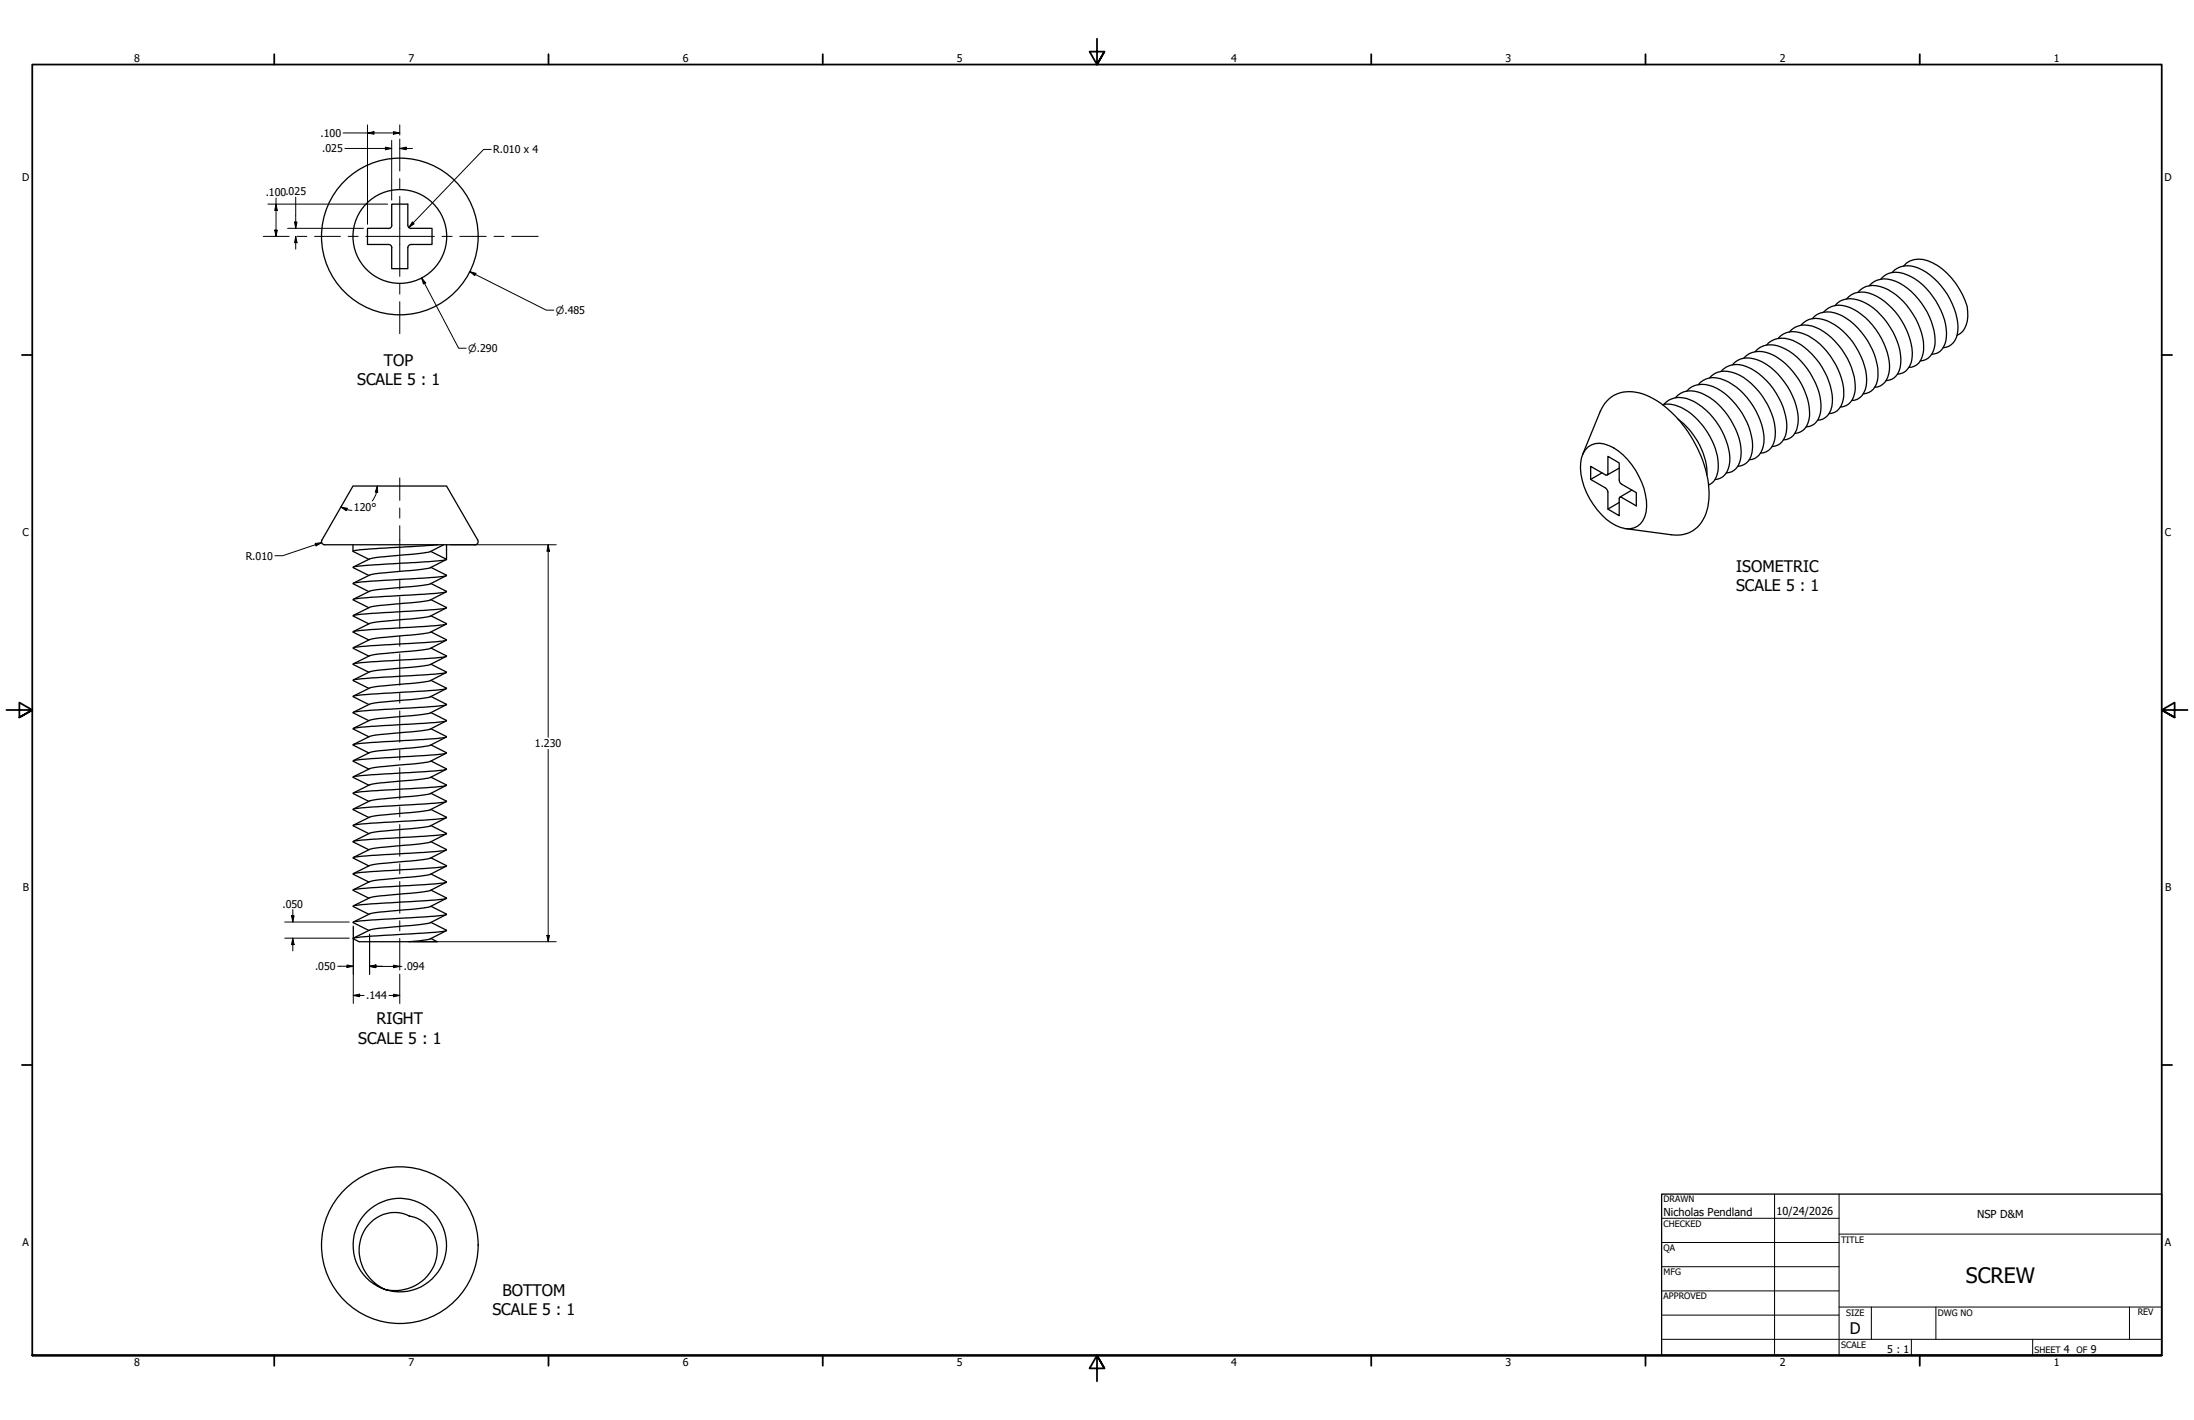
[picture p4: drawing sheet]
<svg xmlns="http://www.w3.org/2000/svg" width="864mm" height="559mm" viewBox="0 0 864 559" stroke-linecap="round" stroke-linejoin="round" font-family="sans-serif">
<!-- layer: Visible (ANSI) -->
<g fill="none" stroke="#000" stroke-width=".51">
<path d="M152.9 89.9h-8.2v6.3h8.2l.8 .3 .5 .6v8.6h6.3v-8.2l.6-1 .7-.3M154.2 88.6v-8.3h6.3v8.3M154.2 88.6l-.2 .8-1.1 .5M160.5 88.6l.6 1.1 .7 .2M161.8 89.9h8.3v6.3h-8.3M726.8 117.7a8.5 8.5 0 0 1 10.4-1.8 27.8 27.8 0 0 1 15.5 24.5 6.6 6.6 0 0 1-5.8 6.9M731.3 115.1a8.4 8.4 0 0 1 10.3-1.8 28 28 0 0 1 15.6 24.5 6.9 6.9 0 0 1-4.7 6.7l-1.1 .1M735.8 112.5a8.8 8.8 0 0 1 10.3-1.8 28 28 0 0 1 15.6 24.6 6.6 6.6 0 0 1-5.9 6.7M740.3 109.9a8.4 8.4 0 0 1 10.3-1.8 27.6 27.6 0 0 1 15.5 24.6 6.4 6.4 0 0 1-5.8 6.7M744.7 107.3a9.1 9.1 0 0 1 12-1.1 28 28 0 0 1 13.9 23.8 6.5 6.5 0 0 1-5.7 6.8M749.3 104.7a8.6 8.6 0 0 1 11.4-1.3 28.8 28.8 0 0 1 13.6 17.2 11.1 11.1 0 0 1-2.8 10.7l-1.2 .7M690.9 138.4a8.4 8.4 0 0 1 10.3-1.7 27.6 27.6 0 0 1 15.5 24.5 6.4 6.4 0 0 1-5.8 6.8"/>
<path d="M695.4 135.8a8.7 8.7 0 0 1 10.3-1.8 27.8 27.8 0 0 1 15.5 24.6 6.4 6.4 0 0 1-5.7 6.8M699.9 133.2a8.4 8.4 0 0 1 10.3-1.8 28 28 0 0 1 15.5 24.6 6.5 6.5 0 0 1-5.7 6.8M704.3 130.6a8.5 8.5 0 0 1 10.4-1.8 28 28 0 0 1 15.5 24.6 6.6 6.6 0 0 1-5.8 6.8M708.9 128a8.5 8.5 0 0 1 10.3-1.8 28 28 0 0 1 15.6 23 7.6 7.6 0 0 1-4.7 8.3l-1.2 .1M713.4 125.4a8.6 8.6 0 0 1 10.2-1.8 27.7 27.7 0 0 1 15.6 24.6 6.4 6.4 0 0 1-5.8 6.8M717.8 122.8a9.1 9.1 0 0 1 11.9-1 28.3 28.3 0 0 1 14 23.8 6.5 6.5 0 0 1-5.8 6.8M722.3 120.2a8.6 8.6 0 0 1 10.4-1.7 28 28 0 0 1 15.5 22.9 8.1 8.1 0 0 1-3.6 7.9l-2.2 .5M654.4 159.3a15.5 15.5 0 0 1 13.6 5.7 26.7 26.7 0 0 1 8.3 20.1l-.3 1.1a6 6 0 0 1-3.5 4.7M654.9 159.1a8.5 8.5 0 0 1 10.4-1.7 27.7 27.7 0 0 1 15.5 24.5 6.6 6.6 0 0 1-5.7 6.8M659.4 156.5a8.5 8.5 0 0 1 10.4-1.8 28.3 28.3 0 0 1 15.6 23 7.3 7.3 0 0 1-4.7 8.2l-1.2 .2M664 153.9a8.7 8.7 0 0 1 10.3-1.8 27.8 27.8 0 0 1 15.5 24.6 6.4 6.4 0 0 1-5.8 6.8M668.5 151.4a8.2 8.2 0 0 1 10.3-1.8 27.8 27.8 0 0 1 15.5 24.5 6.5 6.5 0 0 1-5.8 6.8"/>
<path d="M672.9 148.7a8.6 8.6 0 0 1 10.4-1.7 28 28 0 0 1 15.5 22.9 7.3 7.3 0 0 1-4.6 8.3l-1.2 .1M677.4 146.2a8.5 8.5 0 0 1 10.4-1.8 27.8 27.8 0 0 1 15.5 24.6 6.5 6.5 0 0 1-5.8 6.8M681.9 143.6a8.5 8.5 0 0 1 10.4-1.8 27.8 27.8 0 0 1 15.5 24.5 6.9 6.9 0 0 1-4.7 6.7l-1.1 .1M686.4 141a8.8 8.8 0 0 1 10.3-1.8 27.7 27.7 0 0 1 15.6 24.6 6.5 6.5 0 0 1-5.8 6.8M622.9 178.9l7-16.9a12.6 12.6 0 0 1 16.7-7 40.7 40.7 0 0 1 20.7 19.8 36.5 36.5 0 0 1 4.6 26 12.2 12.2 0 0 1-14 9.6l-18.1-2.4M625.1 175.9a7.4 7.4 0 0 1 8.1-.6 28 28 0 0 1 14.9 21.8 10.1 10.1 0 0 1-3.6 10 9.5 9.5 0 0 1-10.3-1.4 28.5 28.5 0 0 1-12-23.5 9 9 0 0 1 2.9-6.3zM660.5 164.9a28.2 28.2 0 0 1 11.4 22M626.1 183.5l6.3 3.5 .5-.6v-6.8l4.4 2.6 .2 7.3 .7 1 5.9 3.4v5.2l-6.3-3.5-.5 .6v6.7l-4.4-2.6-.1-7.3-.8-1-5.9-3.3zM630.6 186.1l-4.5 2.6M637.3 184.2l-4.7 2.7M637.3 197.7l-4.4 2.6M642.4 192.8l-4.8 2.8"/>
<path d="M126.7 212.5a1.24 1.24 0 0 0 1.1 1.9h59.1M126.7 212.5l12.2-21.2h36.9l12.2 21.2a1.3 1.3 0 0 1-1.1 1.9M138.9 214.4v2.5M172.3 214.4l-26.8 1.6-6.5 .9 6.2 3.2M174.6 214.4l-5.9 2.9-22.7 2.5-6.9 3.3M175.8 214.4v5.7l-6.3-3.1M169.6 223.3l6.2 3.1-4.7 .8-9.9 .6a158.3 158.3 0 0 0-22.2 1.8l6.2 3.2M169.6 229.6l6.1 3.3-4.6 .7-9.9 .6a161.3 161.3 0 0 0-22.2 1.8l6.2 3.1M169.6 236l6.2 3.1-4.7 .8-9.9 .6a161.3 161.3 0 0 0-22.2 1.8l6.2 3.2M175.6 239.3l-6.9 3.4-21.8 2.3-1.4 .4-6.4 3.1M175.6 232.9l-6.9 3.4-21.8 2.3-1.4 .4-6.4 3.2M175.6 226.6l-6.9 3.4-21.8 2.3-1.4 .4-6.4 3.1"/>
<path d="M175.6 220.2l-6.9 3.4-21.8 2.3-1.4 .4-6.4 3.2M175.8 220.1a119.8 119.8 0 0 1-19.5 1.6l-11.6 .7-4.9 .5-.8 .4 6.2 3.1M139.1 255.1l6.1 3.1M169.6 242.3l6.1 3.3-4.6 .7-9.9 .6a161.2 161.2 0 0 0-22.3 1.8l6.3 3.1M169.6 248.7l6.2 3.1-4.7 .8-9.9 .6a161.4 161.4 0 0 0-22.2 1.8l.1 .1M169.6 255l6.2 3.2-4.7 .8-9.9 .6a161.2 161.2 0 0 0-22.3 1.8l6.3 3.1M175.6 258.3l-6.9 3.4-21.8 2.3-1.4 .4-6.4 3.2M175.6 252l-6.9 3.4-21.8 2.3-1.4 .4-6.4 3.1M175.6 245.6l-6.9 3.4-21.8 2.3-1.4 .4-6.4 3.2M139.1 267.8l6.1 3.1M169.6 261.4l6.1 3.3-4.6 .6-9.9 .6a161.3 161.3 0 0 0-22.2 1.8l.1 .1M169.6 267.7l6.2 3.2-4.7 .8-9.9 .6a161.3 161.3 0 0 0-22.2 1.8l6.2 3.1"/>
<path d="M169.6 274.1l6.1 3.3-4.6 .6-9.9 .6a164.2 164.2 0 0 0-22.3 1.8l6.3 3.2M175.6 277.4l-6.9 3.4-21.8 2.3-1.4 .4-6.4 3.1M175.6 271l-6.9 3.4-21.8 2.3-1.4 .4-6.4 3.2M175.6 264.7l-6.9 3.4-21.8 2.3-1.4 .4-6.4 3.1M169.6 280.4l6.2 3.2-4.7 .8-9.9 .6a161.3 161.3 0 0 0-22.2 1.8l6.2 3.1M169.6 286.8l6.1 3.3-4.6 .6-9.9 .6a164.2 164.2 0 0 0-22.3 1.8l6.3 3.2M169.6 293.1l6.2 3.2-4.7 .8-9.9 .6a161.3 161.3 0 0 0-22.2 1.8l6.2 3.1M169.6 299.5l6.1 3.3-4.6 .6-9.9 .6a161.2 161.2 0 0 0-22.3 1.8l6.3 3.2M175.6 296.4l-6.9 3.4-21.8 2.3-1.4 .4-6.4 3.2M175.6 290.1l-6.9 3.4-21.8 2.3-1.4 .4-6.4 3.1M175.6 283.7l-6.9 3.4-21.8 2.3-1.4 .4-6.4 3.2M139.1 312.3l6.1 3"/>
<path d="M169.6 305.8l6.2 3.2-4.7 .8-9.9 .6a161.4 161.4 0 0 0-22.2 1.8l.1 .1M169.6 312.2l6.2 3.1-4.7 .8-9.9 .6a161.2 161.2 0 0 0-22.3 1.8l6.3 3.2M169.6 318.5l6.2 3.2-4.7 .8-9.9 .6a161.3 161.3 0 0 0-22.2 1.8l.1 .1M175.6 315.5l-6.9 3.4-21.8 2.3-1.4 .4-6.4 3.1M175.6 309.1l-6.9 3.4-21.8 2.3-1.4 .4-6.4 3.2M175.6 302.8l-6.9 3.4-21.8 2.3-1.4 .4-6.4 3.1M139.1 337.7l6.1 3M139.1 325l6.1 3M169.6 324.9l6.2 3.1a19.2 19.2 0 0 1-7.6 1l-7 .4a161.2 161.2 0 0 0-22.3 1.8l6.3 3.2M169.6 331.2l6.1 3.3-4.6 .7-9.9 .6a161.3 161.3 0 0 0-22.2 1.8l.1 .1M169.6 337.6l6.2 3.1-4.7 .8-9.9 .6a161.3 161.3 0 0 0-22.2 1.8l6.2 3.2M175.6 334.5l-6.9 3.4-21.8 2.3-1.4 .4-6.4 3.2"/>
<path d="M175.6 328.2l-6.9 3.4-21.8 2.3-1.4 .4-6.4 3.1M175.6 321.8l-6.9 3.4-21.8 2.3-1.4 .4-6.4 3.2M169.6 343.9l6.1 3.3-4.6 .7-9.9 .6a164.2 164.2 0 0 0-22.3 1.8l6.3 3.1M169.6 350.3l6.2 3.1-4.7 .8-9.9 .6a161.3 161.3 0 0 0-22.2 1.8l6.2 3.2M169.6 356.6l6.1 3.3-4.6 .7-9.9 .6a161.2 161.2 0 0 0-22.3 1.8l6.3 3.1M175.6 359.9l-6.9 3.4-21.8 2.3-1.4 .4-6.4 3.2M175.6 353.6l-6.9 3.4-21.8 2.3-1.4 .4-6.4 3.1M175.6 347.2l-6.9 3.4-21.8 2.3-1.4 .4-6.4 3.2M175.6 340.9l-6.9 3.4-21.8 2.3-1.4 .4-6.4 3.1M169.6 363l6.2 3.1-4.7 .8-9.9 .6a161.3 161.3 0 0 0-22.2 1.8l.1 .1M169.6 369.3l2.5 1.3h-30.7l-2.3-1.2M175.6 366.3l-6.7 3.3-7.8 1"/>
<path d="M144.6 476.8a18.3 18.3 0 0 1 30.8 9.7 18.3 18.3 0 0 1-25.1 20.3 16.1 16.1 0 0 1-2.1-27.6 12.8 12.8 0 0 1 12.9-.7 13.9 13.9 0 0 1 8 22.5 16.3 16.3 0 0 1-28.1-2.7 18.5 18.5 0 0 1 3.6-21.5z"/>
<circle cx="157.4" cy="93.1" r="30.8"/>
<circle cx="157.4" cy="93.1" r="18.4"/>
<circle cx="157.4" cy="490" r="30.8"/>
</g>
<!-- layer: Border (ANSI) -->
<g fill="none" stroke="#000" stroke-width=".7">
<path d="M431.8 15.2v10.2l-2.9-5.1h5.8l-2.9 5.1 2.9-5.1M107.9 21.3v4.1M215.9 21.3v4.1M323.8 21.3v4.1M539.8 21.3v4.1M647.7 21.3v4.1M755.6 21.3v4.1M8.6 139.7h4.1M850.9 139.7h4.1M2.5 279.4h10.2l-5.1-2.9v5.8l5.1-2.9-5.1 2.9M861.1 279.4h-10.2l5.1-2.9v5.8l-5.1-2.9 5.1 2.9M8.6 419.1h4.1"/>
<path d="M850.9 419.1h4.1M12.7 533.4v-508h838.2v508h-838.2h838.2M107.9 533.4v4.1M215.9 533.4v4.1M323.8 533.4v4.1M434.7 538.5l-2.9-5.1 2.9 5.1h-5.8l2.9-5.1v10.2M539.8 533.4v4.1M647.7 533.4v4.1M755.6 533.4v4.1"/>
</g>
<!-- layer: Title (ANSI) -->
<g fill="none" stroke="#000" stroke-width=".39">
<path d="M654 479.4h69.9M698.5 469.9v63.5M723.9 469.9v63.5M654 488.9h69.9M654 498.5h69.9M723.9 485.6h127M654 508h69.9M654 517.5h69.9M723.9 514.3h127M736.6 514.3v12.7M762 514.3v12.7M838.2 514.3v12.7"/>
<path d="M654 527h196.9M752.3 527v6.4M800.1 527v6.4"/>
</g>
<path d="M654 469.9h196.9v63.5h-196.9z" fill="none" stroke="#000" stroke-width=".51"/>
<!-- layer: Centerline (ANSI) -->
<g fill="none" stroke="#000" stroke-width=".39">
<path d="M157.4 54.7v12.6M157.4 70.3v4M157.4 77.3v31.5M103.6 93h10.2M116.8 93h4M123.8 93h10.2M137 93h4M144 93h27M174 93h4M181 93h10.4M194.4 93h4M201.4 93h10.4"/>
<path d="M157.4 111.8v4M157.4 118.7v12.6M157.4 188.1v8.8M157.4 199.9v4M157.4 206.9v18M157.4 227.9v4M157.4 234.9v12.4M157.4 250.3v4M157.4 257.3v12.4M157.4 272.7v4M157.4 279.7v12.4M157.4 295.1v4"/>
<path d="M157.4 302.1v12.4M157.4 317.5v4M157.4 324.5v12.4M157.4 339.9v4M157.4 346.9v12.4M157.4 362.3v4M157.4 369.3v12.5"/>
</g>
<!-- layer: Dimension (ANSI) -->
<g fill="none" stroke="#000" stroke-width=".39">
<path d="M135.1 52.3h22.3M135.8 58.4h18.4M144.7 52.3l2.5-.5v1zM144.7 49.1v39.2M151.7 57.9l2.5 .5-2.5 .5zM154.2 55.2v23.5M154.9 51.8l2.5 .5-2.5 .5zM157.4 58.4l2.5-.5v1zM157.4 58.4h5M157.4 49.1v4M193.4 58.8h-3l-29.5 30.7M108.6 77.9v15.1"/>
<path d="M116.4 77.6v12.3M105.5 80.3h47.1M108.1 90.6h1.1l-.6 2.4zM108.6 80.3l.6 2.5h-1.1zM113.2 89.9h29.9M116 87.4h.9l-.5 2.5zM116.4 93l.5 2.5h-.9zM116.4 93v5M162.3 87.4l.7 .7-2.1 1.4zM165.9 109.3l1.7 2-.9 .5zM165.9 109.3l14.6 27.7h3M184.9 106.9l2.4 .7-.4 .9z"/>
<path d="M184.9 106.9l30.1 15.1h3M134.2 199.5l2.5 .5-.4 1zM134.2 199.5l2.3 1M148.2 193.8l-1.7 3.4M148.5 191.3l.2 2.5-1-.1zM148.5 191.3l-.4 2.4M124.1 213.9l2.5-.3-2.2 1.2zM126.6 213.6l-15.3 5.1h-3.1M136.5 200.5l2 .3M177.4 214.4h41.5M215.8 214.4l.5 2.5h-1zM215.8 214.4v75.7"/>
<path d="M215.8 294.9v75.7M115.3 357.9v4.9M112.1 362.8h25.4M112.1 369.2h25.4M114.7 360.4h1.1l-.5 2.4zM115.3 369.2l.5 2.5h-1.1zM115.3 369.2v5M136.6 379.7l2.5 .5-2.5 .5zM139.1 364.4v30.5M145.5 367.6v15.9M154.9 379.8l2.5 .5-2.5 .5zM162.7 370.6h56.2"/>
<path d="M215.3 368.1h1l-.5 2.5zM132.9 380.2h6.2M139.1 391.7l2.4-.5v1zM139.1 391.7h4.2M145.5 380.2l2.5-.5v1zM145.5 380.3l2.5-.5v1zM145.5 380.2h5M145.5 380.3h12.7M153.1 391.7h4.3M154.9 391.2l2.5 .5-2.5 .5zM157.4 383.3v11.6"/>
</g>
<g fill="#000">
<path d="M144.7 52.3l2.5-.5v1zM151.7 57.9l2.5 .5-2.5 .5zM154.9 51.8l2.5 .5-2.5 .5zM157.4 58.4l2.5-.5v1zM108.1 90.6h1.1l-.6 2.4zM108.6 80.3l.6 2.5h-1.1zM116 87.4h.9l-.5 2.5zM116.4 93l.5 2.5h-.9zM162.3 87.4l.7 .7-2.1 1.4zM165.9 109.3l1.7 2-.9 .5zM184.9 106.9l2.4 .7-.4 .9zM148.5 191.3l.2 2.5-1-.1z"/>
<path d="M124.1 213.9l2.5-.3-2.2 1.2zM134.2 199.5l2.5 .5-.4 1zM215.8 214.4l.5 2.5h-1zM114.7 360.4h1.1l-.5 2.4zM115.3 369.2l.5 2.5h-1.1zM145.5 380.2l2.5-.5v1zM145.5 380.3l2.5-.5v1zM215.3 368.1h1l-.5 2.5zM136.6 379.7l2.5 .5-2.5 .5zM139.1 391.7l2.4-.5v1zM154.9 379.8l2.5 .5-2.5 .5zM154.9 391.2l2.5 .5-2.5 .5z"/>
</g>
<text font-size="8.4" x="773.8" y="504.7">SCREW</text>
<g font-size="6.3">
<text x="151.1" y="144.1">TOP</text>
<text x="140.6" y="151.6">SCALE 5 : 1</text>
<text x="683.5" y="225">ISOMETRIC</text>
<text x="683.3" y="232.6">SCALE 5 : 1</text>
<text x="148.2" y="403.1">RIGHT</text>
<text x="141" y="410.7">SCALE 5 : 1</text>
<text x="197.7" y="510.1">BOTTOM</text>
<text x="193.8" y="517.6">SCALE 5 : 1</text>
<text x="728.1" y="524.9">D</text>
</g>
<g font-size="4.3">
<text x="654.8" y="478.6">Nicholas Pendland</text>
<text x="699.3" y="478">10/24/2026</text>
<text x="778.2" y="479.4">NSP D&amp;M</text>
</g>
<g font-size="4.2">
<text x="52.8" y="24.4">8</text>
<text x="160.8" y="24.4">7</text>
<text x="268.7" y="24.4">6</text>
<text x="376.7" y="24.4">5</text>
<text x="484.6" y="24.4">4</text>
<text x="592.6" y="24.4">3</text>
<text x="700.5" y="24.4">2</text>
<text x="808.5" y="24.4">1</text>
<text x="126.2" y="53.8">.100</text>
<text x="126.8" y="59.9">.025</text>
<text x="194.2" y="60.3">R.010 x 4</text>
<text x="8.8" y="71.4">D</text>
<text x="852" y="71.4">D</text>
<text x="104.6" y="77">.100.025</text>
<text x="139.3" y="201">120°</text>
<text x="8.9" y="211.1">C</text>
<text x="852.2" y="211.1">C</text>
<text x="96.7" y="220.2">R.010</text>
<text x="210.6" y="294">1.230</text>
<text x="9" y="350.8">B</text>
<text x="852.2" y="350.8">B</text>
<text x="111.2" y="357.1">.050</text>
<text x="124" y="381.8">.050</text>
<text x="159" y="381.8">.094</text>
<text x="144.1" y="393.3">.144</text>
<text x="8.9" y="490.5">A</text>
<text x="852.2" y="490.5">A</text>
<text x="742.9" y="532.6">5 : 1</text>
<text x="812.4" y="532.6">4</text>
<text x="823" y="532.6">9</text>
<text x="52.8" y="537.5">8</text>
<text x="160.8" y="537.5">7</text>
<text x="268.7" y="537.5">6</text>
<text x="376.7" y="537.5">5</text>
<text x="484.6" y="537.5">4</text>
<text x="592.6" y="537.5">3</text>
<text x="700.5" y="537.5">2</text>
<text x="808.5" y="537.5">1</text>
</g>
<g font-size="3.9">
<text x="218.8" y="123.5">⌀.485</text>
<text x="184.3" y="138.5">⌀.290</text>
</g>
<g font-size="3.5">
<text x="654.8" y="473.2">DRAWN</text>
<text x="654.8" y="482.8">CHECKED</text>
<text x="724.7" y="488.9">TITLE</text>
<text x="654.8" y="492.3">QA</text>
<text x="654.8" y="501.8">MFG</text>
<text x="654.8" y="511.4">APPROVED</text>
<text x="726.7" y="517.7">SIZE</text>
<text x="762.8" y="517.7">DWG NO</text>
<text x="841.4" y="517.7">REV</text>
<text x="724.7" y="530.4">SCALE</text>
<text x="800.9" y="532.6">SHEET</text>
<text x="817.4" y="532.6">OF</text>
</g>
</svg>
